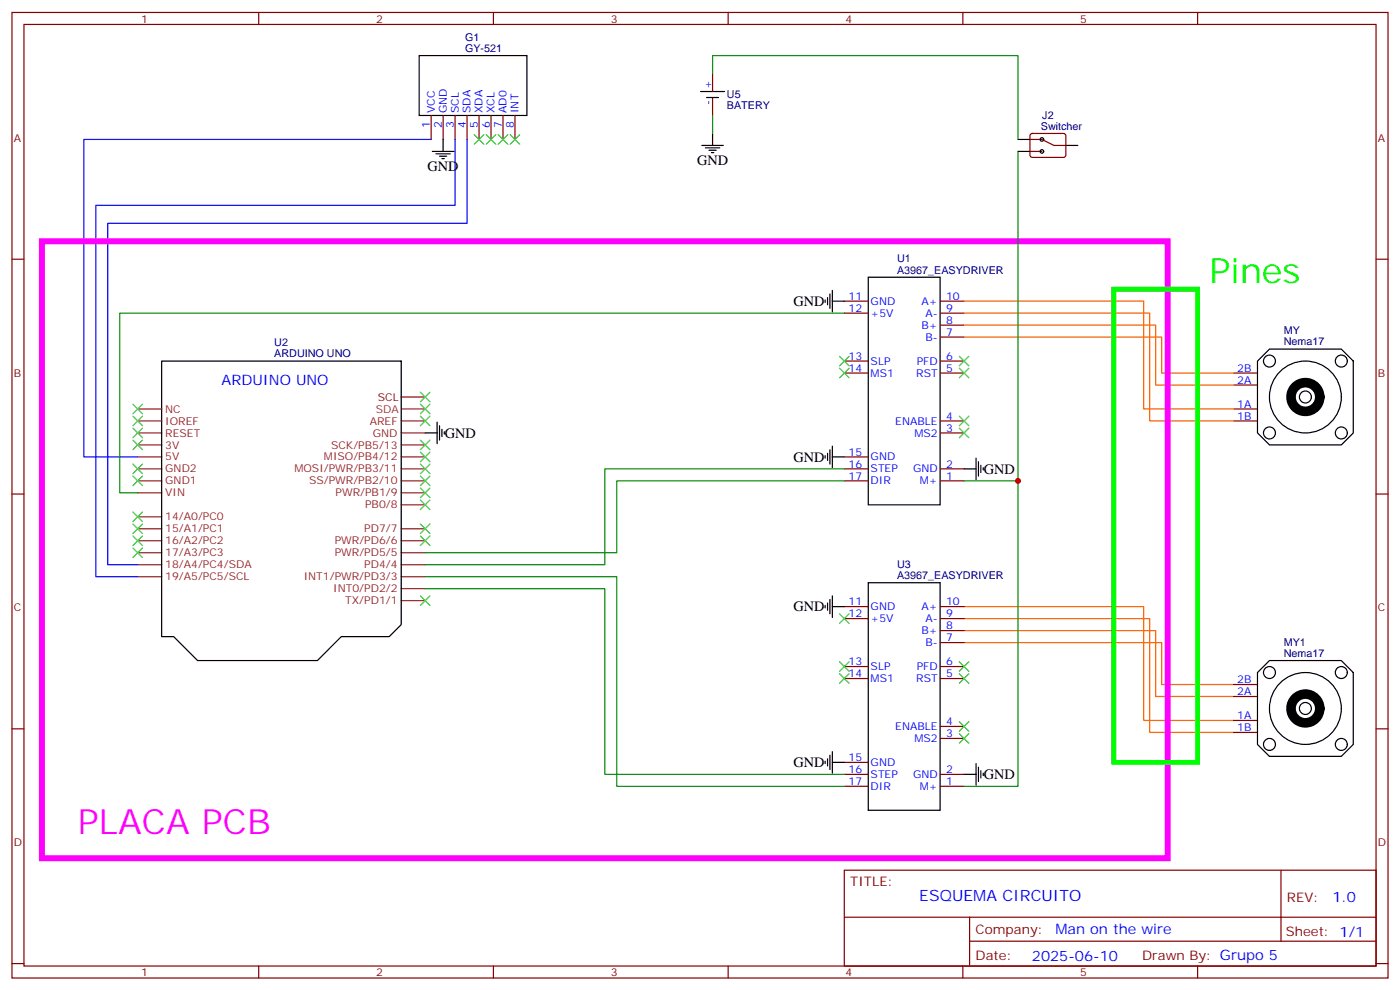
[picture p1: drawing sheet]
<svg xmlns="http://www.w3.org/2000/svg" width="412mm" height="292mm" viewBox="0 0 412 292" stroke-linecap="round" stroke-linejoin="round" font-family="sans-serif">
<g fill="none" stroke="#870000" stroke-width=".35">
<path d="M3.5 3.7h405.4v284.3h-405.4zM7.1 7.2h398.2v277.3h-398.2zM76.2 3.7v3.5M145.3 3.7v3.5M214.5 3.7v3.5M283.6 3.7v3.5M352.8 3.7v3.5M127 34v7.1M130.5 34v7.1M134.1 34v7.1M137.6 34v7.1M141.1 34v7.1"/>
<path d="M144.6 34v7.1M148.2 34v7.1M151.7 34v7.1M209.9 21.7v5.3M209.9 28.7v5.3M303.6 39.5l.5-.2 9.4 .1 .5 .6-.1 5.9-.6 .5-9.5-.1-.4-.7v-5.6zM303.4 41.1h3.5l3.5 1.7h3.6M303.4 44.6h3.5M3.5 76.3h3.6M405.3 76.3h3.6M248.7 92.2h7.1M248.7 88.7h7.1"/>
<path d="M276.9 99.3h7.1M276.9 95.7h7.1M276.9 92.2h7.1M276.9 88.7h7.1M248.7 109.9h7.1M248.7 106.3h7.1M276.9 109.9h7.1M276.9 106.3h7.1M363.4 109.9h7M363.4 113.4h7M248.7 138.1h7.1M248.7 134.5h7.1"/>
<path d="M276.9 138.1h7.1M276.9 127.5h7.1M276.9 124h7.1M363.4 124h7M363.4 120.4h7M3.5 145.5h3.6M248.7 141.6h7.1M276.9 141.6h7.1M405.3 145.5h3.6M248.7 178.6h7.1M276.9 178.6h7.1M248.7 199.8h7.1"/>
<path d="M248.7 196.3h7.1M248.7 182.2h7.1M276.9 199.8h7.1M276.9 196.3h7.1M276.9 189.2h7.1M276.9 185.7h7.1M276.9 182.2h7.1M3.5 214.6h3.6M276.9 217.5h7.1M276.9 213.9h7.1M363.4 215.7h7M363.4 212.2h7"/>
<path d="M363.4 205.1h7M363.4 201.6h7M405.3 214.6h3.6M248.7 231.6h7.1M248.7 228h7.1M248.7 224.5h7.1M276.9 231.6h7.1M276.9 228h7.1M248.7 256.3h156.6v28.2h-156.6zM377.3 256.3v20.9M248.7 270.1h156.5M285.6 277.2h119.6"/>
<path d="M285.6 270.1v14.1M3.5 283.8h3.6M76.2 284.5v3.5M145.3 284.5v3.5M214.5 284.5v3.5M283.6 284.5v3.5M352.8 284.5v3.5M405.3 283.8h3.6"/>
</g>
<g fill="none" stroke="#000" stroke-width=".35">
<path d="M123.5 16.4h31.7v17.6h-31.7zM206.4 27h7M208.1 28.7h3.6M209.9 39.3v3.5M127.4 44.6h6.3M128.4 45.3h4.2M129.5 46h2.1M130.2 46.7h.7M130.5 41.1v3.5M206.7 42.8h6.4M207.8 43.5h4.2M208.8 44.2h2.2"/>
<path d="M209.5 44.9h.8M299.9 41.1h3.5M299.9 44.6h3.5M314 42.8h3.5M243.1 88.3v.7M243.8 87.6v2.1M244.5 86.6v4.2M245.2 85.5v6.4M245.2 88.7h3.5M255.8 81.6h21.1v67.1h-21.1zM47.6 106.3h70.6v77.6l-3.5 3.6h-14.2l-7 7h-35.3l-7-7h-3.6zM370.4 106.3l3.5-3.5h21.2l3.5 3.5v21.2l-3.5 3.5h-21.2l-3.5-3.5z"/>
<path d="M125.2 127.5h3.6M128.8 124.3v6.4M129.5 125.4v4.2M130.2 126.4v2.2M130.9 127.1v.7M243.1 134.2v.7M243.8 133.5v2.1M244.5 132.4v4.3M245.2 131.4v6.3M245.2 134.5h3.5M284 138.1h3.5M287.5 134.9v6.4"/>
<path d="M288.2 136v4.2M288.9 137v2.1M289.6 137.7v.7M243.1 178.3v.7M243.8 177.6v2.1M244.5 176.5v4.3M245.2 175.5v6.3M245.2 178.6h3.5M255.8 171.6h21.1v67h-21.1zM370.4 198l3.5-3.5h21.2l3.5 3.5v21.2l-3.5 3.5h-21.2l-3.5-3.5zM243.1 224.2v.7M243.8 223.4v2.2"/>
<path d="M244.5 222.4v4.2M245.2 224.5h3.5M245.2 221.3v6.4M284 228h3.5M287.5 224.9v6.3M288.2 225.9v4.3M288.9 227v2.1M289.6 227.7v.7"/>
<circle cx="306.9" cy="41.1" r=".53"/>
<circle cx="306.9" cy="44.6" r=".53"/>
<circle cx="373.9" cy="106.3" r="1.76"/>
<circle cx="384.5" cy="116.9" r="10.6"/>
<circle cx="384.5" cy="116.9" r="1.76"/>
<circle cx="395.1" cy="106.3" r="1.76"/>
<circle cx="373.9" cy="127.5" r="1.76"/>
<circle cx="395.1" cy="127.5" r="1.76"/>
<circle cx="373.9" cy="198" r="1.76"/>
<circle cx="395.1" cy="198" r="1.76"/>
<circle cx="373.9" cy="219.2" r="1.76"/>
<circle cx="384.5" cy="208.6" r="10.6"/>
<circle cx="384.5" cy="208.6" r="1.76"/>
<circle cx="395.1" cy="219.2" r="1.76"/>
</g>
<g fill="none" stroke="#8c2424" stroke-width=".35">
<path d="M40.6 138.1h7M40.6 134.5h7M40.6 131h7M40.6 127.5h7M40.6 124h7M40.6 120.4h7M118.2 138.1h7M118.2 134.5h7M118.2 131h7M118.2 127.5h7M118.2 124h7M40.6 159.2h7"/>
<path d="M40.6 155.7h7M40.6 145.1h7M40.6 141.6h7M40.6 152.2h7M118.2 159.2h7M118.2 155.7h7M118.2 148.7h7M118.2 145.1h7M118.2 141.6h7M40.6 169.8h7M40.6 166.3h7M40.6 162.8h7"/>
<path d="M118.2 176.9h7M118.2 173.4h7M118.2 169.8h7M118.2 166.3h7M118.2 162.8h7"/>
</g>
<path d="M118.2 120.4h7" fill="none" stroke="#933" stroke-width=".35"/>
<path d="M118.2 116.9h7" fill="none" stroke="#900" stroke-width=".35"/>
<g fill="none" stroke="#000" stroke-width="2.8">
<circle cx="384.5" cy="116.9" r="4.2"/>
<circle cx="384.5" cy="208.6" r="4.2"/>
</g>
<path d="M127 41.1h-102.3v93.4h15.9M134.1 41.1v19.4h-105.9v109.3h12.4M137.6 41.1v24.7h-105.9v100.5h8.9" fill="none" stroke="#00f" stroke-width=".35"/>
<path d="M284 88.7h52.9v31.7h26.5M284 92.2h54.7v31.8h24.7M284 95.7h56.4v17.7h23M284 99.3h58.2v10.6h21.2M284 178.6h52.9v33.6h26.5M284 189.2h58.2v12.4h21.2M284 185.7h56.4v19.4h23M284 182.2h54.7v33.5h24.7" fill="none" stroke="#f60" stroke-width=".35"/>
<path d="M12.3 71h331.7v181.7h-331.7z" fill="none" stroke="#f0f" stroke-width="1.8"/>
<path d="M328.1 85.2h24.7v139.3h-24.7z" fill="none" stroke="#0f0" stroke-width="1.4"/>
<path d="M209.9 21.7v-5.3h90v24.7M209.9 34v5.3M299.9 44.6v97M248.7 92.2h-213.4v52.9h5.3M248.7 138.1h-70.5v28.2h-53M248.7 141.6h-67v21.2h-56.5M284 141.6h15.9v90h-15.9M125.2 169.8h56.5v61.8h67M125.2 173.4h53v54.6h70.5" fill="none" stroke="#008700" stroke-width=".35"/>
<g fill="none" stroke="#3c3" stroke-width=".35">
<path d="M139.7 39.7l2.8 2.8M142.5 39.7l-2.8 2.8M143.2 39.7l2.8 2.8M146 39.7l-2.8 2.8M146.8 39.7l2.8 2.8M149.6 39.7l-2.8 2.8M150.3 39.7l2.8 2.8M153.1 39.7l-2.8 2.8M39.2 119l2.8 2.8M42 119l-2.8 2.8M123.8 115.5l2.8 2.8M123.8 119l2.8 2.8"/>
<path d="M126.6 115.5l-2.8 2.8M126.6 119l-2.8 2.8M247.3 108.4l2.8 2.9M247.3 104.9l2.8 2.8M250.1 108.4l-2.8 2.9M250.1 104.9l-2.8 2.8M282.6 104.9l2.8 2.8M282.6 108.4l2.8 2.9M285.4 104.9l-2.8 2.8M285.4 108.4l-2.8 2.9M39.2 122.6l2.8 2.8M39.2 126.1l2.8 2.8"/>
<path d="M39.2 129.6l2.8 2.8M39.2 136.7l2.8 2.8M42 122.6l-2.8 2.8M42 126.1l-2.8 2.8M42 129.6l-2.8 2.8M42 136.7l-2.8 2.8M123.8 122.6l2.8 2.8M123.8 129.6l2.8 2.8M123.8 133.1l2.8 2.9M123.8 136.7l2.8 2.8M126.6 122.6l-2.8 2.8M126.6 129.6l-2.8 2.8"/>
<path d="M126.6 133.1l-2.8 2.9M126.6 136.7l-2.8 2.8M282.6 122.6l2.8 2.8M282.6 126.1l2.8 2.8M285.4 122.6l-2.8 2.8M285.4 126.1l-2.8 2.8M39.2 140.2l2.8 2.8M39.2 150.8l2.8 2.8M39.2 154.3l2.8 2.8M39.2 157.8l2.8 2.9M42 140.2l-2.8 2.8M42 150.8l-2.8 2.8"/>
<path d="M42 154.3l-2.8 2.8M42 157.8l-2.8 2.9M123.8 140.2l2.8 2.8M123.8 143.7l2.8 2.8M123.8 147.2l2.8 2.9M123.8 154.3l2.8 2.8M123.8 157.8l2.8 2.9M126.6 140.2l-2.8 2.8M126.6 143.7l-2.8 2.8M126.6 147.2l-2.8 2.9M126.6 154.3l-2.8 2.8M126.6 157.8l-2.8 2.9"/>
<path d="M39.2 161.4l2.8 2.8M42 161.4l-2.8 2.8M123.8 175.5l2.8 2.8M126.6 175.5l-2.8 2.8M247.3 194.9l2.8 2.8M247.3 198.4l2.8 2.8M247.3 180.8l2.8 2.8M250.1 194.9l-2.8 2.8M250.1 198.4l-2.8 2.8M250.1 180.8l-2.8 2.8M282.6 198.4l2.8 2.8M282.6 194.9l2.8 2.8"/>
<path d="M285.4 198.4l-2.8 2.8M285.4 194.9l-2.8 2.8M282.6 216l2.8 2.9M282.6 212.5l2.8 2.8M285.4 216l-2.8 2.9M285.4 212.5l-2.8 2.8"/>
</g>
<circle cx="299.9" cy="141.6" r=".88" fill="#c00"/>
<text font-size="10.2" fill="#0f0" x="356.3" y="83.4">Pines</text>
<text font-size="10.2" fill="#f0f" x="22.9" y="245.7">PLACA PCB</text>
<text font-size="4.6" fill="#00f" x="270.8" y="265.3">ESQUEMA CIRCUITO</text>
<g font-size="4.2">
<text x="125.9" y="50.2">GND</text>
<text x="205.3" y="48.5">GND</text>
<text x="233.7" y="90.1">GND</text>
<text x="131.1" y="128.9">GND</text>
<text x="233.7" y="136">GND</text>
<text x="289.8" y="139.5">GND</text>
<text x="233.7" y="180.1">GND</text>
<text x="233.7" y="225.9">GND</text>
<text x="289.8" y="229.4">GND</text>
</g>
<g font-size="4.2" fill="#00f">
<text x="65.3" y="113.4">ARDUINO UNO</text>
<text x="392.5" y="265.5">1.0</text>
<text x="310.9" y="275.1">Man on the wire</text>
<text x="304" y="282.9">2025-06-10</text>
</g>
<g font-size="3.9" fill="#800">
<text x="250.5" y="260.8">TITLE:</text>
<text x="379.1" y="265.5">REV:</text>
<text x="287.4" y="275">Company:</text>
<text x="378.7" y="275.7">Sheet: 1/1</text>
<text x="287.4" y="282.7">Date:</text>
<text x="336.4" y="282.8">Drawn By: Grupo 5</text>
</g>
<g font-size="3.2" fill="#800">
<text x="41.6" y="6.7">1</text>
<text x="110.8" y="6.7">2</text>
<text x="179.9" y="6.7">3</text>
<text x="249.1" y="6.7">4</text>
<text x="318.2" y="6.7">5</text>
<text x="4.1" y="41.8">A</text>
<text x="405.9" y="41.8">A</text>
<text x="4.1" y="110.9">B</text>
<text x="405.9" y="110.9">B</text>
<text x="4.1" y="180.1">C</text>
<text x="405.9" y="180.1">C</text>
<text x="4.1" y="249.2">D</text>
<text x="405.9" y="249.2">D</text>
<text x="41.6" y="287.5">1</text>
<text x="110.8" y="287.5">2</text>
<text x="179.9" y="287.5">3</text>
<text x="249.1" y="287.5">4</text>
<text x="318.2" y="287.5">5</text>
</g>
<g font-size="3.2" fill="#000080">
<text x="137" y="12">G1</text>
<text x="137" y="15.3">GY-521</text>
<text x="214.1" y="29">U5</text>
<text x="214.1" y="32.2">BATERY</text>
<text x="307" y="34.9">J2</text>
<text x="306.6" y="38.2">Switcher</text>
<text x="264.2" y="77.2">U1</text>
<text x="264.2" y="80.6">A3967_EASYDRIVER</text>
<text x="80.8" y="101.9">U2</text>
<text x="378.2" y="101.7">Nema17</text>
<text x="378.2" y="98.4">MY</text>
<text x="80.8" y="105.3">ARDUINO UNO</text>
<text x="264.2" y="167.2">U3</text>
<text x="264.2" y="170.5">A3967_EASYDRIVER</text>
<text x="378.2" y="190.1">MY1</text>
<text x="378.2" y="193.5">Nema17</text>
</g>
<g font-size="3.2" fill="#00f">
<text x="209.5" y="26.2" transform="rotate(-90 209.5 26.2)">+</text>
<text x="128.1" y="33.3" transform="rotate(-90 128.1 33.3)">VCC</text>
<text x="131.6" y="33.3" transform="rotate(-90 131.6 33.3)">GND</text>
<text x="135.1" y="33.3" transform="rotate(-90 135.1 33.3)">SCL</text>
<text x="138.6" y="33.3" transform="rotate(-90 138.6 33.3)">SDA</text>
<text x="142.2" y="33.3" transform="rotate(-90 142.2 33.3)">XDA</text>
<text x="145.7" y="33.3" transform="rotate(-90 145.7 33.3)">XCL</text>
<text x="149.2" y="33.3" transform="rotate(-90 149.2 33.3)">AD0</text>
<text x="152.8" y="33.3" transform="rotate(-90 152.8 33.3)">INT</text>
<text x="209.5" y="30.9" transform="rotate(-90 209.5 30.9)">-</text>
<text x="126.6" y="37.8" transform="rotate(-90 126.6 37.8)">1</text>
<text x="130.2" y="37.8" transform="rotate(-90 130.2 37.8)">2</text>
<text x="133.7" y="37.8" transform="rotate(-90 133.7 37.8)">3</text>
<text x="137.2" y="37.8" transform="rotate(-90 137.2 37.8)">4</text>
<text x="140.8" y="37.8" transform="rotate(-90 140.8 37.8)">5</text>
<text x="144.3" y="37.8" transform="rotate(-90 144.3 37.8)">6</text>
<text x="147.8" y="37.8" transform="rotate(-90 147.8 37.8)">7</text>
<text x="151.3" y="37.8" transform="rotate(-90 151.3 37.8)">8</text>
<text x="250" y="88.3">11</text>
<text x="256.5" y="89.7">GND</text>
<text x="271.5" y="89.7">A+</text>
<text x="278.7" y="88.3">10</text>
<text x="250" y="91.9">12</text>
<text x="256.5" y="93.3">+5V</text>
<text x="272.6" y="93.3">A-</text>
<text x="278.7" y="95.4">8</text>
<text x="278.7" y="91.9">9</text>
<text x="271.5" y="96.8">B+</text>
<text x="272.6" y="100.3">B-</text>
<text x="278.7" y="98.9">7</text>
<text x="250" y="106">13</text>
<text x="256.5" y="107.4">SLP</text>
<text x="270" y="107.4">PFD</text>
<text x="278.7" y="106">6</text>
<text x="250" y="109.5">14</text>
<text x="256.5" y="110.9">MS1</text>
<text x="269.9" y="110.9">RST</text>
<text x="278.7" y="109.5">5</text>
<text x="364.5" y="109.5">2B</text>
<text x="364.5" y="113">2A</text>
<text x="263.7" y="125">ENABLE</text>
<text x="278.7" y="123.6">4</text>
<text x="364.5" y="123.6">1B</text>
<text x="364.5" y="120.1">1A</text>
<text x="269.4" y="128.6">MS2</text>
<text x="278.7" y="127.1">3</text>
<text x="250" y="134.2">15</text>
<text x="250" y="137.7">16</text>
<text x="256.5" y="135.6">GND</text>
<text x="278.7" y="137.7">2</text>
<text x="250" y="141.3">17</text>
<text x="256.5" y="139.1">STEP</text>
<text x="256.5" y="142.7">DIR</text>
<text x="268.9" y="139.1">GND</text>
<text x="271" y="142.7">M+</text>
<text x="278.7" y="141.3">1</text>
<text x="250" y="178.3">11</text>
<text x="256.5" y="179.7">GND</text>
<text x="271.5" y="179.7">A+</text>
<text x="278.7" y="178.3">10</text>
<text x="250" y="181.8">12</text>
<text x="256.5" y="183.2">+5V</text>
<text x="272.6" y="183.2">A-</text>
<text x="278.7" y="185.3">8</text>
<text x="278.7" y="181.8">9</text>
<text x="271.5" y="186.8">B+</text>
<text x="272.6" y="190.3">B-</text>
<text x="278.7" y="188.9">7</text>
<text x="250" y="195.9">13</text>
<text x="256.5" y="197.3">SLP</text>
<text x="270" y="197.3">PFD</text>
<text x="278.7" y="195.9">6</text>
<text x="250" y="199.5">14</text>
<text x="256.5" y="200.9">MS1</text>
<text x="269.9" y="200.9">RST</text>
<text x="278.7" y="199.5">5</text>
<text x="364.5" y="201.2">2B</text>
<text x="364.5" y="204.8">2A</text>
<text x="263.7" y="215">ENABLE</text>
<text x="278.7" y="213.6">4</text>
<text x="364.5" y="215.3">1B</text>
<text x="364.5" y="211.8">1A</text>
<text x="269.4" y="218.5">MS2</text>
<text x="278.7" y="217.1">3</text>
<text x="250" y="224.2">15</text>
<text x="250" y="227.7">16</text>
<text x="256.5" y="225.6">GND</text>
<text x="278.7" y="227.7">2</text>
<text x="250" y="231.2">17</text>
<text x="256.5" y="229.1">STEP</text>
<text x="256.5" y="232.6">DIR</text>
<text x="268.9" y="229.1">GND</text>
<text x="271" y="232.6">M+</text>
<text x="278.7" y="231.2">1</text>
</g>
<text font-size="3.2" fill="#900" x="111.3" y="118">SCL</text>
<g font-size="3.2" fill="#8d2323">
<text x="48.7" y="125">IOREF</text>
<text x="48.7" y="121.5">NC</text>
<text x="108.9" y="125">AREF</text>
<text x="48.7" y="128.6">RESET</text>
<text x="109.8" y="128.6">GND</text>
<text x="48.7" y="135.6">5V</text>
<text x="48.7" y="132.1">3V</text>
<text x="95.4" y="135.6">MISO/PB4/12</text>
<text x="97.5" y="132.1">SCK/PB5/13</text>
<text x="48.7" y="142.7">GND1</text>
<text x="48.7" y="139.1">GND2</text>
<text x="86.7" y="139.1">MOSI/PWR/PB3/11</text>
<text x="91.1" y="142.7">SS/PWR/PB2/10</text>
<text x="48.7" y="146.2">VIN</text>
<text x="98.9" y="146.2">PWR/PB1/9</text>
<text x="107.6" y="149.7">PB0/8</text>
<text x="48.7" y="153.2">14/A0/PC0</text>
<text x="48.7" y="160.3">16/A2/PC2</text>
<text x="48.7" y="156.8">15/A1/PC1</text>
<text x="98.6" y="160.3">PWR/PD6/6</text>
<text x="107.3" y="156.8">PD7/7</text>
<text x="48.7" y="167.4">18/A4/PC4/SDA</text>
<text x="48.7" y="163.8">17/A3/PC3</text>
<text x="98.6" y="163.8">PWR/PD5/5</text>
<text x="107.3" y="167.4">PD4/4</text>
<text x="48.7" y="170.9">19/A5/PC5/SCL</text>
<text x="89.5" y="170.9">INT1/PWR/PD3/3</text>
<text x="98.2" y="174.4">INT0/PD2/2</text>
<text x="101.7" y="177.9">TX/PD1/1</text>
</g>
<text font-size="3.2" fill="#933" x="110.7" y="121.5">SDA</text>
</svg>
